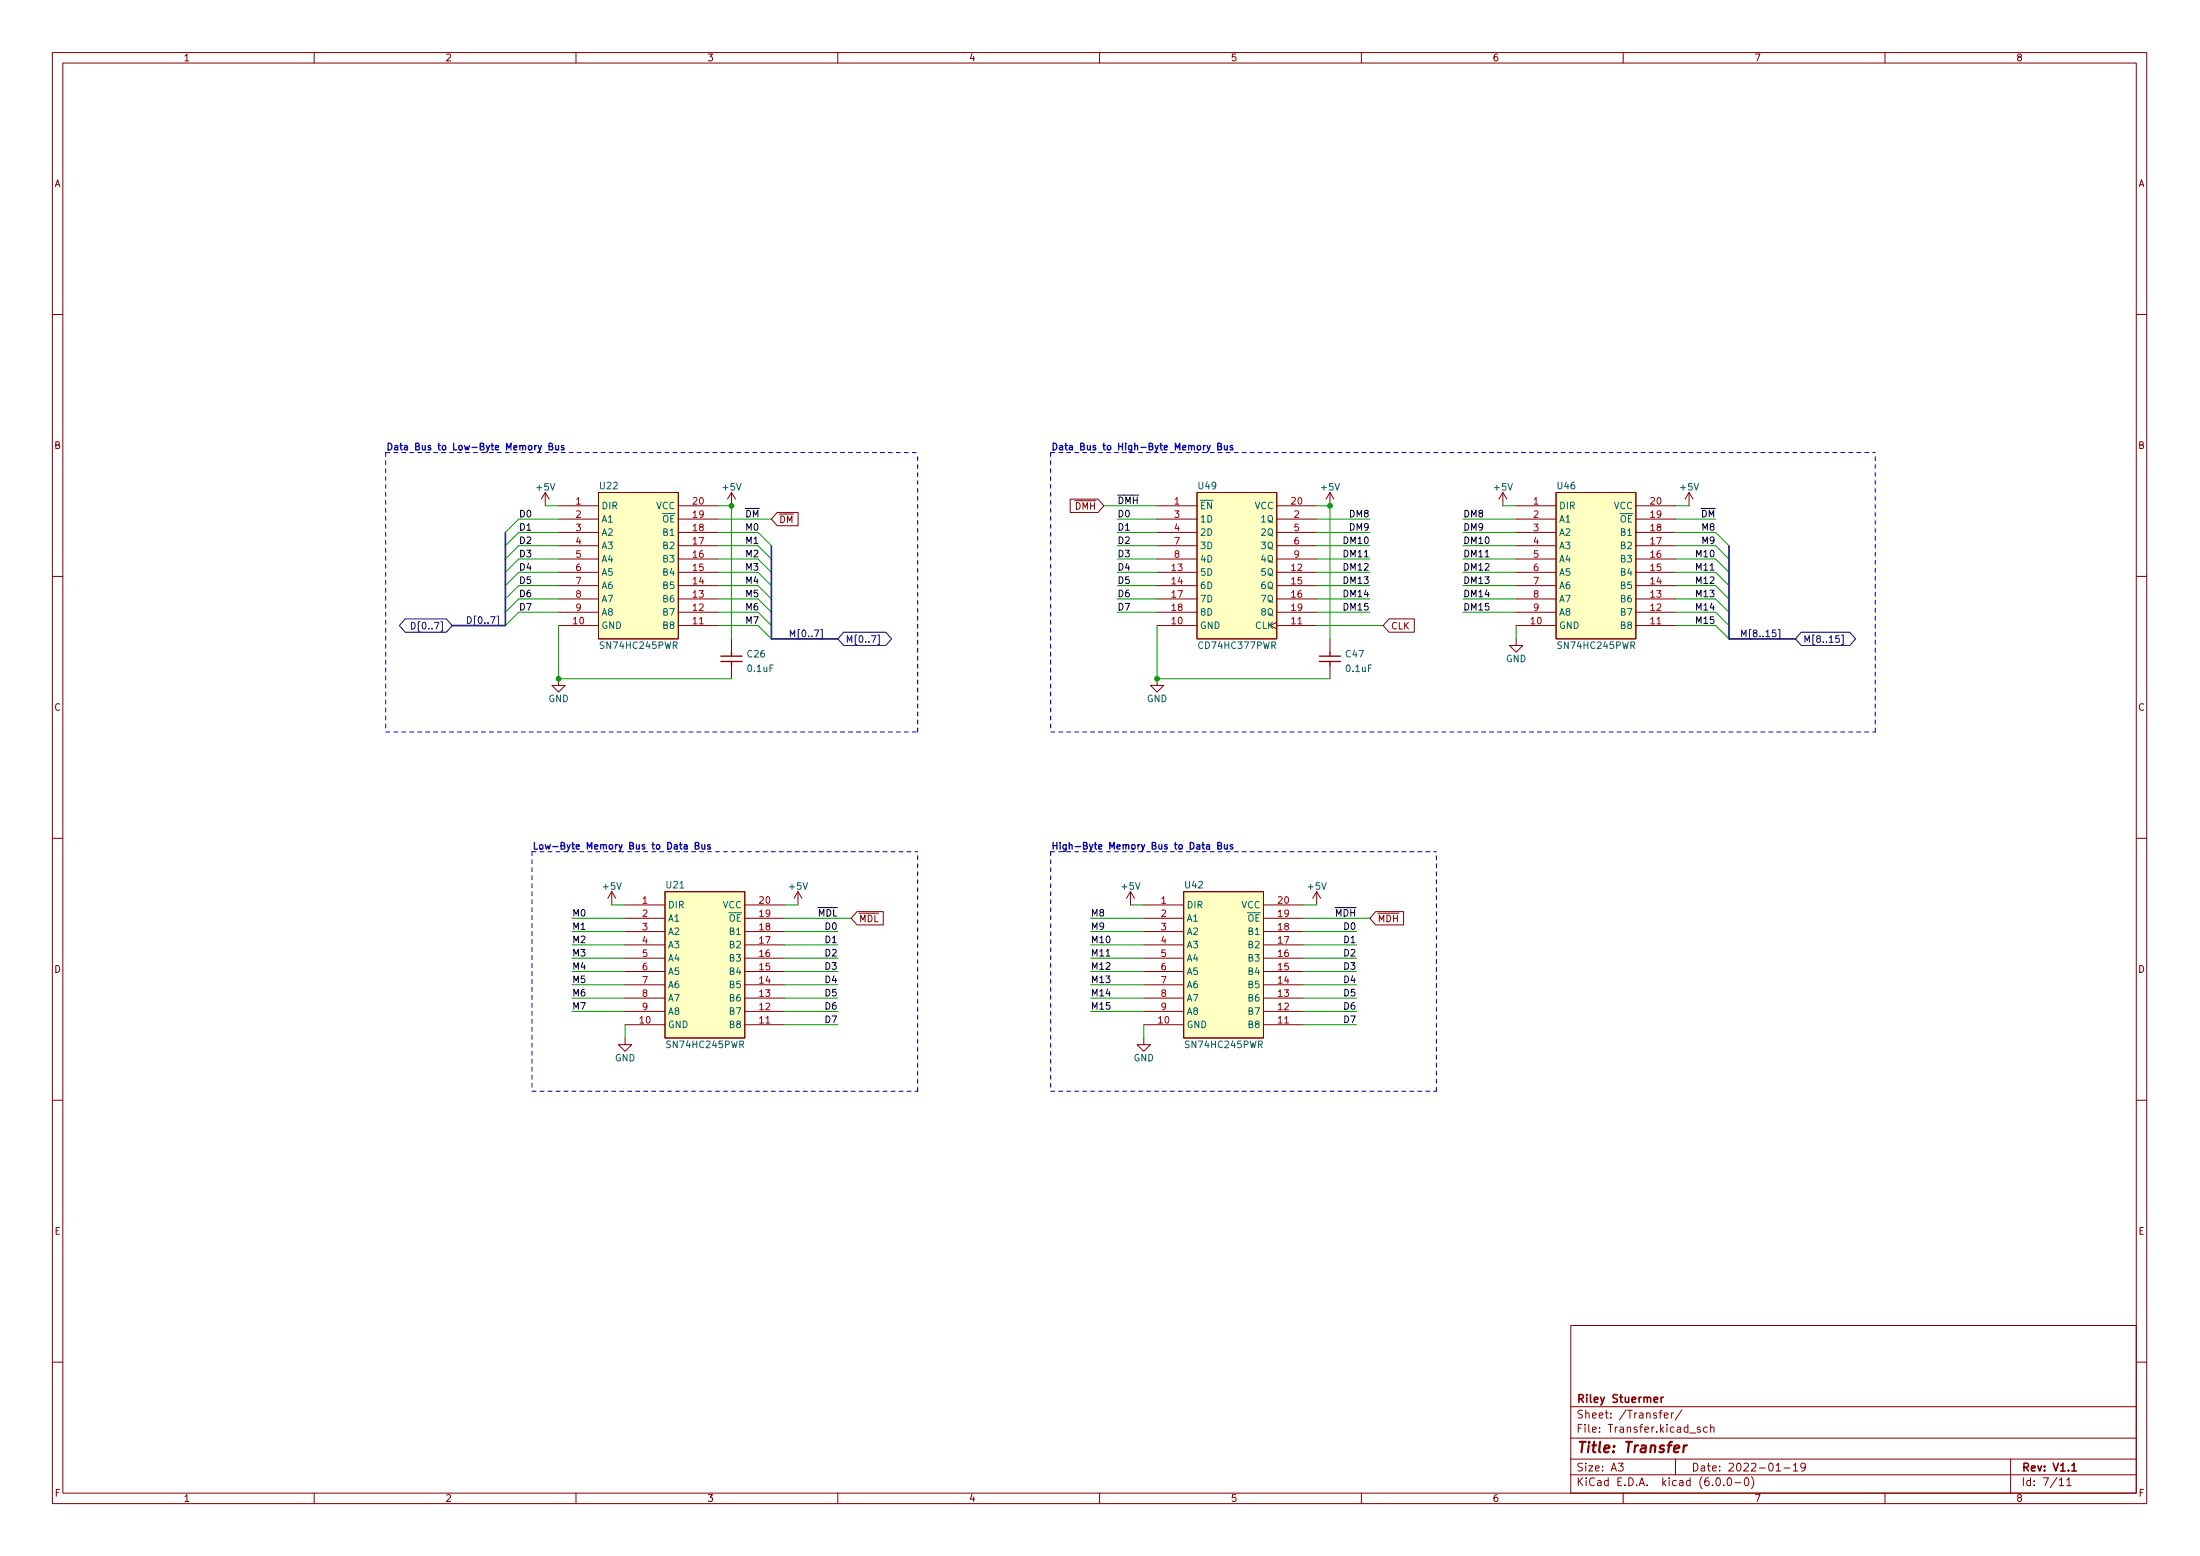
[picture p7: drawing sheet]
<svg xmlns="http://www.w3.org/2000/svg" width="420mm" height="297mm" viewBox="0 0 420 297" stroke-linecap="round" stroke-linejoin="round" font-family="sans-serif">
<g fill="none" stroke="#840000" stroke-width=".19">
<path d="M10 10h400v277h-400zM12 12h396v273h-396zM60 10v2M110 10v2M160 10v2M210 10v2M260 10v2M310 10v2M360 10v2M10 60h2M408 60h2M104.1 94l-.7 1.3"/>
<path d="M104.1 94v2.6M104.1 94l.8 1.3M106.7 96.6h7.6M106.7 99.1h7.6M114.3 94h15.2v28h-15.2zM129.5 96.6h7.7M129.5 99.1h7.7M139.7 94v2.6M139.7 94l-.8 1.3M139.7 94l.8 1.3M148.4 97.8h4v2.6h-4l-1.1-1.3zM204.4 95.3h5.3l1.1 1.3-1.1 1.2h-5.3z"/>
<path d="M221 96.6h7.6M221 99.1h7.6M228.6 94h15.2v28h-15.2zM243.8 96.6h7.7M243.8 99.1h7.7M254 94v2.6M254 94l-.8 1.3M254 94l.8 1.3M287 94l-.7 1.3M287 94v2.6M287 94l.8 1.3M289.6 96.6h7.6"/>
<path d="M289.6 99.1h7.6M297.2 94h15.2v28h-15.2zM312.4 96.6h7.6M312.4 99.1h7.6M322.6 94l-.8 1.3M322.6 94v2.6M322.6 94l.7 1.3M10 110h2M106.7 119.4h7.6M106.7 116.9h7.6M106.7 114.3h7.6M106.7 111.8h7.6"/>
<path d="M106.7 109.3h7.6M106.7 106.7h7.6M106.7 104.2h7.6M106.7 101.6h7.6M129.5 119.4h7.7M129.5 116.9h7.7M129.5 114.3h7.7M129.5 111.8h7.7M129.5 109.3h7.7M129.5 106.7h7.7M129.5 104.2h7.7M129.5 101.6h7.7"/>
<path d="M221 119.4h7.6M221 116.9h7.6M221 114.3h7.6M221 111.8h7.6M221 109.3h7.6M221 106.7h7.6M221 104.2h7.6M221 101.6h7.6M243.8 118.8l-1.2 .6 1.2 .7M243.8 119.4h7.7M243.8 116.9h7.7M243.8 114.3h7.7"/>
<path d="M243.8 111.8h7.7M243.8 109.3h7.7M243.8 106.7h7.7M243.8 104.2h7.7M243.8 101.6h7.7M265.3 118.1h4.8v2.6h-4.8l-1.1-1.3zM289.6 119.4h7.6M289.6 116.9h7.6M289.6 114.3h7.6M289.6 111.8h7.6M289.6 109.3h7.6M289.6 106.7h7.6"/>
<path d="M289.6 104.2h7.6M289.6 101.6h7.6M312.4 119.4h7.6M312.4 116.9h7.6M312.4 114.3h7.6M312.4 111.8h7.6M312.4 109.3h7.6M312.4 106.7h7.6M312.4 104.2h7.6M312.4 101.6h7.6M408 110h2M106.7 129.6v1.2h1.2l-1.2 1.3-1.3-1.3h1.3"/>
<path d="M139.7 122v2.5M139.7 127v2.6M221 129.6v1.2h1.2l-1.2 1.3-1.3-1.3h1.3M254 122v2.5M254 127v2.6M289.6 122v1.2h1.2l-1.2 1.3-1.3-1.3h1.3M10 160h2M116.8 170.2l-.7 1.3M116.8 170.2v2.6M116.8 170.2l.8 1.3M119.4 172.8h7.6M119.4 177.8h7.6"/>
<path d="M119.4 175.3h7.6M127 170.2h15.2v28h-15.2zM142.2 172.8h7.7M142.2 177.8h7.7M142.2 175.3h7.7M152.4 170.2l-.8 1.3M152.4 170.2v2.6M152.4 170.2l.8 1.3M163.7 174h5v2.6h-5l-1.1-1.3zM215.9 170.2l-.8 1.3M215.9 170.2v2.6M215.9 170.2l.8 1.3"/>
<path d="M218.4 172.8h7.7M218.4 177.8h7.7M218.4 175.3h7.7M226.1 170.2h15.2v28h-15.2zM241.3 172.8h7.6M241.3 177.8h7.6M241.3 175.3h7.6M251.5 170.2l-.8 1.3M251.5 170.2v2.6M251.5 170.2l.7 1.3M262.7 174h5.4v2.6h-5.4l-1.1-1.3zM408 160h2"/>
<path d="M119.4 198.2v1.2h1.2l-1.2 1.3-1.3-1.3h1.3M119.4 195.6h7.6M119.4 193.1h7.6M119.4 190.5h7.6M119.4 188h7.6M119.4 185.5h7.6M119.4 182.9h7.6M119.4 180.4h7.6M142.2 195.6h7.7M142.2 193.1h7.7M142.2 190.5h7.7M142.2 188h7.7"/>
<path d="M142.2 185.5h7.7M142.2 182.9h7.7M142.2 180.4h7.7M218.4 198.2v1.2h1.3l-1.3 1.3-1.2-1.3h1.2M218.4 195.6h7.7M218.4 193.1h7.7M218.4 190.5h7.7M218.4 188h7.7M218.4 185.5h7.7M218.4 182.9h7.7M218.4 180.4h7.7M241.3 195.6h7.6"/>
<path d="M241.3 193.1h7.6M241.3 190.5h7.6M241.3 188h7.6M241.3 185.5h7.6M241.3 182.9h7.6M241.3 180.4h7.6M10 210h2M408 210h2M300 253h108v32h-108zM10 260h2M300 278.5h108M300 274.5h108"/>
<path d="M300 268.5h108M309.1 279.3h.9l-.5 .6 .4 .1v.7l-.2 .1-.6-.1M316.8 269.7h.6M317.4 269.2l-.3 .2v1.3M317.9 270.2l.7-.1-.1-.3-.4-.1-.2 .2v.7h.6M319.2 269.7v1M319.6 269.7l-.2 .1-.2 .2M320 278.5v3M321.2 269.1l-1.3 2M322.7 273.6h1.1M324.7 272.5l-.3-.1-.3 .2 .1 .2 .5 .2v.3h-.6M326.1 272.5l-.5-.1-.2 .3 .1 .6h.6"/>
<path d="M326.7 272.6l.2-.2 .4 .1 .1 .9M326.7 271.9v1.5M342.5 279.7l.4-.4v1.5M344.8 280l-.3 .2h-.3l-.3-.2 .2-.6 .4-.1 .2 .2a.99 .99 0 0 1-.3 1.3h-.3M384 278.5v6.5M408 260h2M60 285v2M110 285v2M160 285v2M210 285v2M260 285v2M300 281.5h108"/>
<path d="M310 285v2M327.9 282.2l.2-.1a.8 .8 0 0 1 .5 .8 .8 .8 0 0 1-.5 .7 1 1 0 0 1-.2-1.4zM329.2 283.5v.1M330.1 282.2l.1-.1a.8 .8 0 0 1 .5 .8 .8 .8 0 0 1-.5 .7 1 1 0 0 1-.1-1.4zM331.4 283h1.1M333.3 282.3l.2-.2a.8 .8 0 0 1 .5 .8 .8 .8 0 0 1-.5 .7l-.2-.1-.2-.5zM334.5 281.9a1.72 1.72 0 0 1 0 2.3M339.2 280.8h.9M340.7 280.2h1.2M342.5 280.8h.9M360 285v2M393.3 282.5l.4-.4v1.5"/>
<path d="M393.3 283.6h.8M394.7 282.5l.4-.4v1.5M394.7 283.6h.9"/>
</g>
<path d="M315.9 267.2l.7-.1-.1-.3-.4-.1-.2 .2 .1 .7h.5M317.3 266.7v1M317.7 266.7l-.3 .1-.1 .2M395.7 279.7l.4-.4v1.5M395.7 280.8h.8" fill="none" stroke="#840000" stroke-width=".3"/>
<path d="M321.6 275.9l-.1 1.3M322.2 275.9l-.4 .1-.2 .3" fill="none" stroke="#840000" stroke-width=".4"/>
<path d="M137.7 126.3h4M137.7 125.3h4M139.7 124.5v.8M139.7 126.3v.7M252 126.3h4M252 125.3h4M254 124.5v.8M254 126.3v.7" fill="none" stroke="#840000" stroke-width=".25"/>
<g fill="#ffffc2" stroke="#ffffc2" stroke-width=".19">
<path d="M114.3 94h15.2v28h-15.2z"/>
<path d="M127 170.2h15.2v28h-15.2z"/>
<path d="M226.1 170.2h15.2v28h-15.2z"/>
<path d="M228.6 94h15.2v28h-15.2z"/>
<path d="M297.2 94h15.2v28h-15.2z"/>
</g>
<path d="M77.4 118.1h7.8l1.2 1.3-1.2 1.3h-7.8l-1.1-1.3zM78.6 118.8a.64 .64 0 0 1 .7 .6 .64 .64 0 0 1-.7 .7zM94.9 117.6h.3v1.8h-.3M150.9 121.5v-1.2l.5 .9 .4-.9v1.2M161.1 120.7h8.1l1.1 1.3-1.1 1.2h-8.1l-1.1-1.2zM167.6 121.2h.3v1.8h-.3M332.6 121.5v-1.2l.4 .9 .4-.9v1.2M344 120.7h9.3l1.1 1.3-1.1 1.2h-9.3l-1.1-1.2zM351.2 121.4h-.6v.6l.2-.2 .4 .1 .1 .2-.1 .4-.1 .1-.5-.1M351.7 121.2h.3v1.8h-.3" fill="none" stroke="#000084" stroke-width=".19"/>
<g fill="none" stroke="#0000c2" stroke-width=".25">
<path d="M104.8 85.2h.6l.1-.5-.7-.1v1.3h.5l.2-.1 .1-.3-.3-.3M106.1 85l.1 .8 .3 .1 .2-.1M106.7 85v.9M107.7 85.1l-.3-.1-.2 .2 .1 .2 .4 .1v.3h-.5M231.1 85l-.4 1.2-.2 .1M232.6 85.2h.5l.1-.5-.6-.1v1.3h.5l.1-.1 .1-.3-.3-.3M233.8 85l.1 .8 .3 .1 .2-.1M234.4 85v.9M235.4 85.1l-.3-.1-.2 .2 .1 .2 .4 .1v.3h-.5M132.8 161.4h.5l.1-.5-.6-.1v1.3h.5l.2-.1v-.3l-.3-.3M134.1 161.2v.8l.3 .1 .2-.1M134.6 161.2v.9"/>
<path d="M135.6 161.3l-.3-.1-.2 .2 .1 .2 .4 .1v.3h-.5M230.5 161.3h.4l.1 .8M231 161.5l-.4 .1-.2 .2 .2 .3 .4-.1M232.6 161.4h.5l.1-.5-.6-.1v1.3h.5l.1-.1 .1-.3-.3-.3M233.8 161.2l.1 .8 .3 .1 .2-.1M234.4 161.2v.9M235.4 161.3l-.3-.1-.2 .2 .1 .2 .4 .1v.3h-.5"/>
</g>
<g fill="none" stroke="#0000c2" stroke-width=".19" stroke-dasharray=".8 .8">
<path d="M73.7 86.4h101.6M73.7 86.4v53.3M200.7 86.4h157.4M200.7 86.4v53.3M73.7 139.7h101.6M175.3 139.7v-53.3M200.7 139.7h157.4M358.1 139.7v-53.3M101.6 162.6h73.7M101.6 162.6v45.7M200.7 162.6h73.6M200.7 162.6v45.7"/>
<path d="M101.6 208.3h73.7M175.3 208.3v-45.7M200.7 208.3h73.6M274.3 208.3v-45.7"/>
</g>
<path d="M96.5 101.6v17.8h-10.1M147.3 104.2v17.8h12.7M330.2 104.2v17.8h12.7" fill="none" stroke="#000084" stroke-width=".3"/>
<g fill="none" stroke="#009600" stroke-width=".19">
<path d="M104.1 96.6h2.6M106.7 99.1h-7.6l-2.6 2.5M137.2 96.6h2.5v25.4M137.2 99.1h10.1M210.8 96.6h10.2M213.4 99.1h7.6M251.5 96.6h2.5v25.4M251.5 99.1h10.1M279.4 99.1h10.2M287 96.6h2.6M320 96.6h2.6M320 99.1h7.7"/>
<path d="M106.7 101.6h-7.6l-2.6 2.6M106.7 119.4v10.2h33M106.7 106.7h-7.6l-2.6 2.6M106.7 111.8h-7.6l-2.6 2.5M106.7 109.3h-7.6l-2.6 2.5M106.7 116.9h-7.6l-2.6 2.5M106.7 114.3h-7.6l-2.6 2.6M106.7 104.2h-7.6l-2.6 2.5M137.2 101.6h7.6l2.5 2.6M137.2 106.7h7.6l2.5 2.6M137.2 111.8h7.6l2.5 2.5M137.2 109.3h7.6l2.5 2.5"/>
<path d="M137.2 116.9h7.6l2.5 2.5M137.2 114.3h7.6l2.5 2.6M137.2 104.2h7.6l2.5 2.5M137.2 119.4h7.6l2.5 2.6M213.4 101.6h7.6M213.4 106.7h7.6M213.4 111.8h7.6M213.4 109.3h7.6M213.4 116.9h7.6M213.4 114.3h7.6M213.4 104.2h7.6M221 119.4v10.2h33"/>
<path d="M251.5 101.6h10.1M251.5 106.7h10.1M251.5 111.8h10.1M251.5 109.3h10.1M251.5 116.9h10.1M251.5 114.3h10.1M251.5 104.2h10.1M251.5 119.4h12.7M279.4 101.6h10.2M279.4 106.7h10.2M279.4 111.8h10.2M279.4 109.3h10.2"/>
<path d="M279.4 116.9h10.2M279.4 114.3h10.2M279.4 104.2h10.2M289.6 119.4v2.6M320 101.6h7.7l2.5 2.6M320 106.7h7.7l2.5 2.6M320 111.8h7.7l2.5 2.5M320 109.3h7.7l2.5 2.5M320 116.9h7.7l2.5 2.5M320 114.3h7.7l2.5 2.6M320 104.2h7.7l2.5 2.5M320 119.4h7.7l2.5 2.6"/>
<path d="M109.2 175.3h10.2M109.2 177.8h10.2M116.8 172.8h2.6M149.9 172.8h2.5M149.9 175.3h12.7M149.9 177.8h10.1M208.3 175.3h10.1M208.3 177.8h10.1M215.9 172.8h2.5M248.9 172.8h2.6M248.9 175.3h12.7M248.9 177.8h10.2"/>
<path d="M109.2 180.4h10.2M109.2 188h10.2M109.2 193.1h10.2M109.2 190.5h10.2M109.2 182.9h10.2M109.2 185.5h10.2M119.4 195.6v2.6M149.9 180.4h10.1M149.9 188h10.1M149.9 195.6h10.1M149.9 193.1h10.1M149.9 190.5h10.1"/>
<path d="M149.9 182.9h10.1M149.9 185.5h10.1M208.3 180.4h10.1M208.3 188h10.1M208.3 193.1h10.1M208.3 190.5h10.1M208.3 182.9h10.1M208.3 185.5h10.1M218.4 195.6v2.6M248.9 180.4h10.2M248.9 188h10.2M248.9 195.6h10.2"/>
<path d="M248.9 193.1h10.2M248.9 190.5h10.2M248.9 182.9h10.2M248.9 185.5h10.2"/>
</g>
<g fill="#009600" stroke="#009600" stroke-width=".19">
<circle cx="254" cy="96.6" r=".46"/>
<circle cx="139.7" cy="96.6" r=".46"/>
<circle cx="221" cy="129.6" r=".46"/>
<circle cx="106.7" cy="129.6" r=".46"/>
</g>
<text font-size="2.8" fill="#840000" x="301" y="277.3">Title: Transfer</text>
<g font-size="2.1" fill="#840000">
<text x="301" y="267.8">Riley Stuermer</text>
<text x="301" y="273.5">File: Transfer.kicad_sch</text>
<text x="301" y="270.8">Sheet: /Transfer/</text>
<text x="301" y="280.9">Size: A3</text>
<text x="323" y="280.9">Date: 2022-01-19</text>
<text x="386" y="280.9">Rev: V1.1</text>
<text x="301" y="283.7">KiCad E.D.A. kicad (6.0.0-0)</text>
<text x="386" y="283.7">Id: 7/11</text>
</g>
<g font-size="1.8" fill="#840000">
<text x="35" y="11.7">1</text>
<text x="85" y="11.7">2</text>
<text x="135" y="11.7">3</text>
<text x="185" y="11.7">4</text>
<text x="235" y="11.7">5</text>
<text x="285" y="11.7">6</text>
<text x="335" y="11.7">7</text>
<text x="385" y="11.7">8</text>
<text x="10.3" y="35.7">A</text>
<text x="408.3" y="35.7">A</text>
<text x="10.3" y="85.7">B</text>
<text x="408.3" y="85.7">B</text>
<text x="148.7" y="99.8">~{DM}</text>
<text x="204" y="97.3">~{DMH}</text>
<text x="265.6" y="120.1">CLK</text>
<text x="10.3" y="135.7">C</text>
<text x="408.3" y="135.7">C</text>
<text x="164" y="176">~{MDL}</text>
<text x="263.1" y="176">~{MDH}</text>
<text x="10.3" y="185.7">D</text>
<text x="408.3" y="185.7">D</text>
<text x="10.4" y="235.7">E</text>
<text x="408.4" y="235.7">E</text>
<text x="10.4" y="285.7">F</text>
<text x="35" y="286.7">1</text>
<text x="85" y="286.7">2</text>
<text x="135" y="286.7">3</text>
<text x="185" y="286.7">4</text>
<text x="235" y="286.7">5</text>
<text x="285" y="286.7">6</text>
<text x="335" y="286.7">7</text>
<text x="385" y="286.7">8</text>
<text x="408.4" y="285.7">F</text>
</g>
<g font-size="1.8" fill="#0000c2">
<text x="73.7" y="86">Data Bus to Low-Byte Memory Bus</text>
<text x="200.7" y="86">Data Bus to High-Byte Memory Bus</text>
<text x="101.6" y="162.2">Low-Byte Memory Bus to Data Bus</text>
<text x="200.7" y="162.2">High-Byte Memory Bus to Data Bus</text>
</g>
<g font-size="1.8" fill="#006464">
<text x="102.5" y="93.6">+5V</text>
<text x="114.6" y="93.4">U22</text>
<text x="138.1" y="93.6">+5V</text>
<text x="228.9" y="93.4">U49</text>
<text x="252.4" y="93.6">+5V</text>
<text x="285.4" y="93.6">+5V</text>
<text x="297.5" y="93.4">U46</text>
<text x="321" y="93.6">+5V</text>
<text x="114.8" y="97.2">DIR</text>
<text x="114.8" y="99.7">A1</text>
<text x="125.1" y="99.7">~{OE}</text>
<text x="125.3" y="97.2">VCC</text>
<text x="229.1" y="97.2">~{EN}</text>
<text x="229.1" y="99.7">1D</text>
<text x="239.6" y="97.2">VCC</text>
<text x="241" y="99.7">1Q</text>
<text x="297.7" y="97.2">DIR</text>
<text x="297.7" y="99.7">A1</text>
<text x="308" y="99.7">~{OE}</text>
<text x="308.2" y="97.2">VCC</text>
<text x="114.8" y="102.3">A2</text>
<text x="114.8" y="104.8">A3</text>
<text x="114.8" y="107.4">A4</text>
<text x="126.8" y="107.4">B3</text>
<text x="126.8" y="104.8">B2</text>
<text x="126.8" y="102.3">B1</text>
<text x="229.1" y="102.3">2D</text>
<text x="229.1" y="104.8">3D</text>
<text x="229.1" y="107.4">4D</text>
<text x="241" y="102.3">2Q</text>
<text x="241" y="104.8">3Q</text>
<text x="241" y="107.4">4Q</text>
<text x="297.7" y="102.3">A2</text>
<text x="297.7" y="104.8">A3</text>
<text x="297.7" y="107.4">A4</text>
<text x="309.7" y="107.4">B3</text>
<text x="309.7" y="104.8">B2</text>
<text x="309.7" y="102.3">B1</text>
<text x="114.8" y="109.9">A5</text>
<text x="114.8" y="112.4">A6</text>
<text x="126.8" y="112.4">B5</text>
<text x="126.8" y="109.9">B4</text>
<text x="229.1" y="109.9">5D</text>
<text x="229.1" y="112.4">6D</text>
<text x="241" y="109.9">5Q</text>
<text x="241" y="112.4">6Q</text>
<text x="297.7" y="109.9">A5</text>
<text x="297.7" y="112.4">A6</text>
<text x="309.7" y="112.4">B5</text>
<text x="309.7" y="109.9">B4</text>
<text x="114.8" y="115">A7</text>
<text x="114.8" y="117.5">A8</text>
<text x="126.8" y="117.5">B7</text>
<text x="126.8" y="115">B6</text>
<text x="229.1" y="115">7D</text>
<text x="229.1" y="117.5">8D</text>
<text x="241" y="115">7Q</text>
<text x="241" y="117.5">8Q</text>
<text x="297.7" y="115">A7</text>
<text x="297.7" y="117.5">A8</text>
<text x="309.7" y="117.5">B7</text>
<text x="309.7" y="115">B6</text>
<text x="114.8" y="120.1">GND</text>
<text x="114.9" y="123.9">SN74HC245PWR</text>
<text x="126.8" y="120.1">B8</text>
<text x="142.8" y="125.5">C26</text>
<text x="229.1" y="120.1">GND</text>
<text x="229.2" y="123.9">CD74HC377PWR</text>
<text x="239.7" y="120.1">CLK</text>
<text x="257.1" y="125.5">C47</text>
<text x="297.7" y="120.1">GND</text>
<text x="297.8" y="123.9">SN74HC245PWR</text>
<text x="309.7" y="120.1">B8</text>
<text x="142.9" y="128.3">0.1uF</text>
<text x="257.2" y="128.3">0.1uF</text>
<text x="287.6" y="126.4">GND</text>
<text x="104.7" y="134">GND</text>
<text x="219" y="134">GND</text>
<text x="115.2" y="169.8">+5V</text>
<text x="127.3" y="169.6">U21</text>
<text x="127.5" y="173.4">DIR</text>
<text x="138" y="173.4">VCC</text>
<text x="150.8" y="169.8">+5V</text>
<text x="214.3" y="169.8">+5V</text>
<text x="226.4" y="169.6">U42</text>
<text x="226.6" y="173.4">DIR</text>
<text x="237.1" y="173.4">VCC</text>
<text x="249.9" y="169.8">+5V</text>
<text x="127.5" y="175.9">A1</text>
<text x="127.5" y="178.5">A2</text>
<text x="137.8" y="175.9">~{OE}</text>
<text x="139.5" y="178.5">B1</text>
<text x="226.6" y="175.9">A1</text>
<text x="226.6" y="178.5">A2</text>
<text x="236.9" y="175.9">~{OE}</text>
<text x="238.5" y="178.5">B1</text>
<text x="127.5" y="181">A3</text>
<text x="127.5" y="183.6">A4</text>
<text x="139.5" y="183.6">B3</text>
<text x="139.5" y="181">B2</text>
<text x="226.6" y="181">A3</text>
<text x="226.6" y="183.6">A4</text>
<text x="238.5" y="183.6">B3</text>
<text x="238.5" y="181">B2</text>
<text x="127.5" y="186.1">A5</text>
<text x="127.5" y="188.6">A6</text>
<text x="127.5" y="191.2">A7</text>
<text x="139.5" y="191.2">B6</text>
<text x="139.5" y="188.6">B5</text>
<text x="139.5" y="186.1">B4</text>
<text x="226.6" y="186.1">A5</text>
<text x="226.6" y="188.6">A6</text>
<text x="226.6" y="191.2">A7</text>
<text x="238.5" y="191.2">B6</text>
<text x="238.5" y="188.6">B5</text>
<text x="238.5" y="186.1">B4</text>
<text x="127.5" y="196.3">GND</text>
<text x="127.5" y="193.7">A8</text>
<text x="139.5" y="196.3">B8</text>
<text x="139.5" y="193.7">B7</text>
<text x="226.6" y="196.3">GND</text>
<text x="226.6" y="193.7">A8</text>
<text x="238.5" y="196.3">B8</text>
<text x="238.5" y="193.7">B7</text>
<text x="117.4" y="202.6">GND</text>
<text x="127.6" y="200.1">SN74HC245PWR</text>
<text x="216.5" y="202.6">GND</text>
<text x="226.7" y="200.1">SN74HC245PWR</text>
</g>
<g font-size="1.8" fill="#0f0f0f">
<text x="99.1" y="98.7">D0</text>
<text x="99.1" y="101.3">D1</text>
<text x="142.2" y="101.3">M0</text>
<text x="142.2" y="98.7">~{DM}</text>
<text x="213.4" y="96.2">~{DMH}</text>
<text x="213.4" y="101.3">D1</text>
<text x="213.4" y="98.7">D0</text>
<text x="257.9" y="98.7">DM8</text>
<text x="257.9" y="101.3">DM9</text>
<text x="279.4" y="98.7">DM8</text>
<text x="279.4" y="101.3">DM9</text>
<text x="323.5" y="98.7">~{DM}</text>
<text x="325.2" y="101.3">M8</text>
<text x="99.1" y="103.8">D2</text>
<text x="99.1" y="106.4">D3</text>
<text x="142.2" y="106.4">M2</text>
<text x="142.2" y="103.8">M1</text>
<text x="213.4" y="106.4">D3</text>
<text x="213.4" y="103.8">D2</text>
<text x="256.9" y="103.8">DM10</text>
<text x="256.9" y="106.4">DM11</text>
<text x="279.4" y="106.4">DM11</text>
<text x="279.4" y="103.8">DM10</text>
<text x="324.2" y="106.4">M10</text>
<text x="325.2" y="103.8">M9</text>
<text x="99.1" y="108.9">D4</text>
<text x="99.1" y="114">D6</text>
<text x="99.1" y="111.4">D5</text>
<text x="142.2" y="108.9">M3</text>
<text x="142.2" y="114">M5</text>
<text x="142.2" y="111.4">M4</text>
<text x="213.4" y="108.9">D4</text>
<text x="213.4" y="114">D6</text>
<text x="213.4" y="111.4">D5</text>
<text x="256.9" y="111.4">DM13</text>
<text x="256.9" y="114">DM14</text>
<text x="256.9" y="108.9">DM12</text>
<text x="279.4" y="114">DM14</text>
<text x="279.4" y="108.9">DM12</text>
<text x="279.4" y="111.4">DM13</text>
<text x="324.2" y="108.9">M11</text>
<text x="324.2" y="111.4">M12</text>
<text x="324.2" y="114">M13</text>
<text x="99.1" y="116.5">D7</text>
<text x="142.2" y="116.5">M6</text>
<text x="142.2" y="119.1">M7</text>
<text x="213.4" y="116.5">D7</text>
<text x="256.9" y="116.5">DM15</text>
<text x="279.4" y="116.5">DM15</text>
<text x="324.2" y="119.1">M15</text>
<text x="324.2" y="116.5">M14</text>
<text x="109.2" y="177.5">M1</text>
<text x="109.2" y="174.9">M0</text>
<text x="154.8" y="174.9">~{MDL}</text>
<text x="157.8" y="177.5">D0</text>
<text x="208.3" y="177.5">M9</text>
<text x="208.3" y="174.9">M8</text>
<text x="253.7" y="174.9">~{MDH}</text>
<text x="256.8" y="177.5">D0</text>
<text x="109.2" y="182.6">M3</text>
<text x="109.2" y="180">M2</text>
<text x="109.2" y="185.1">M4</text>
<text x="157.8" y="182.6">D2</text>
<text x="157.8" y="185.1">D3</text>
<text x="157.8" y="180">D1</text>
<text x="208.3" y="185.1">M12</text>
<text x="208.3" y="180">M10</text>
<text x="208.3" y="182.6">M11</text>
<text x="256.8" y="185.1">D3</text>
<text x="256.8" y="180">D1</text>
<text x="256.8" y="182.6">D2</text>
<text x="109.2" y="187.6">M5</text>
<text x="109.2" y="190.2">M6</text>
<text x="157.8" y="190.2">D5</text>
<text x="157.8" y="187.6">D4</text>
<text x="208.3" y="187.6">M13</text>
<text x="208.3" y="190.2">M14</text>
<text x="256.8" y="190.2">D5</text>
<text x="256.8" y="187.6">D4</text>
<text x="109.2" y="192.7">M7</text>
<text x="157.8" y="192.7">D6</text>
<text x="157.8" y="195.3">D7</text>
<text x="208.3" y="192.7">M15</text>
<text x="256.8" y="192.7">D6</text>
<text x="256.8" y="195.3">D7</text>
</g>
<g font-size="1.8" fill="#a90000">
<text x="110" y="96.3">1</text>
<text x="110" y="98.8">2</text>
<text x="110" y="101.4">3</text>
<text x="132.4" y="101.4">18</text>
<text x="132.4" y="98.8">19</text>
<text x="132.4" y="96.3">20</text>
<text x="224.3" y="96.3">1</text>
<text x="224.3" y="98.8">3</text>
<text x="224.3" y="101.4">4</text>
<text x="246.7" y="96.3">20</text>
<text x="247.2" y="98.8">2</text>
<text x="247.2" y="101.4">5</text>
<text x="292.9" y="96.3">1</text>
<text x="292.9" y="98.8">2</text>
<text x="292.9" y="101.4">3</text>
<text x="315.2" y="101.4">18</text>
<text x="315.2" y="98.8">19</text>
<text x="315.2" y="96.3">20</text>
<text x="110" y="103.9">4</text>
<text x="110" y="106.5">5</text>
<text x="132.4" y="106.5">16</text>
<text x="132.4" y="103.9">17</text>
<text x="224.3" y="103.9">7</text>
<text x="224.3" y="106.5">8</text>
<text x="247.2" y="103.9">6</text>
<text x="247.2" y="106.5">9</text>
<text x="292.9" y="103.9">4</text>
<text x="292.9" y="106.5">5</text>
<text x="315.2" y="106.5">16</text>
<text x="315.2" y="103.9">17</text>
<text x="110" y="109">6</text>
<text x="110" y="111.5">7</text>
<text x="132.4" y="111.5">14</text>
<text x="132.4" y="109">15</text>
<text x="223.8" y="109">13</text>
<text x="223.8" y="111.5">14</text>
<text x="246.7" y="109">12</text>
<text x="246.7" y="111.5">15</text>
<text x="292.9" y="109">6</text>
<text x="292.9" y="111.5">7</text>
<text x="315.2" y="111.5">14</text>
<text x="315.2" y="109">15</text>
<text x="109.5" y="119.2">10</text>
<text x="110" y="114.1">8</text>
<text x="110" y="116.6">9</text>
<text x="132.4" y="119.2">11</text>
<text x="132.4" y="116.6">12</text>
<text x="132.4" y="114.1">13</text>
<text x="223.8" y="119.2">10</text>
<text x="223.8" y="114.1">17</text>
<text x="223.8" y="116.6">18</text>
<text x="246.7" y="119.2">11</text>
<text x="246.7" y="114.1">16</text>
<text x="246.7" y="116.6">19</text>
<text x="292.4" y="119.2">10</text>
<text x="292.9" y="114.1">8</text>
<text x="292.9" y="116.6">9</text>
<text x="315.2" y="119.2">11</text>
<text x="315.2" y="116.6">12</text>
<text x="315.2" y="114.1">13</text>
<text x="122.7" y="172.5">1</text>
<text x="145.1" y="172.5">20</text>
<text x="221.8" y="172.5">1</text>
<text x="244.1" y="172.5">20</text>
<text x="122.7" y="175">2</text>
<text x="122.7" y="177.6">3</text>
<text x="145.1" y="177.6">18</text>
<text x="145.1" y="175">19</text>
<text x="221.8" y="175">2</text>
<text x="221.8" y="177.6">3</text>
<text x="244.1" y="177.6">18</text>
<text x="244.1" y="175">19</text>
<text x="122.7" y="180.1">4</text>
<text x="122.7" y="182.7">5</text>
<text x="122.7" y="185.2">6</text>
<text x="145.1" y="185.2">15</text>
<text x="145.1" y="182.7">16</text>
<text x="145.1" y="180.1">17</text>
<text x="221.8" y="180.1">4</text>
<text x="221.8" y="182.7">5</text>
<text x="221.8" y="185.2">6</text>
<text x="244.1" y="185.2">15</text>
<text x="244.1" y="182.7">16</text>
<text x="244.1" y="180.1">17</text>
<text x="122.7" y="187.7">7</text>
<text x="122.7" y="190.3">8</text>
<text x="145.1" y="190.3">13</text>
<text x="145.1" y="187.7">14</text>
<text x="221.8" y="187.7">7</text>
<text x="221.8" y="190.3">8</text>
<text x="244.1" y="190.3">13</text>
<text x="244.1" y="187.7">14</text>
<text x="122.2" y="195.4">10</text>
<text x="122.7" y="192.8">9</text>
<text x="145.1" y="195.4">11</text>
<text x="145.1" y="192.8">12</text>
<text x="221.3" y="195.4">10</text>
<text x="221.8" y="192.8">9</text>
<text x="244.1" y="195.4">11</text>
<text x="244.1" y="192.8">12</text>
</g>
<g font-size="1.8" fill="#000084">
<text x="88.9" y="119.1">D[0..7]</text>
<text x="79.5" y="120.1">D[0..7]</text>
<text x="151.9" y="121.6">M[0..7]</text>
<text x="161.4" y="122.7">M[0..7]</text>
<text x="333.8" y="121.6">M[8..15]</text>
<text x="344.3" y="122.7">M[8..15]</text>
</g>
</svg>
